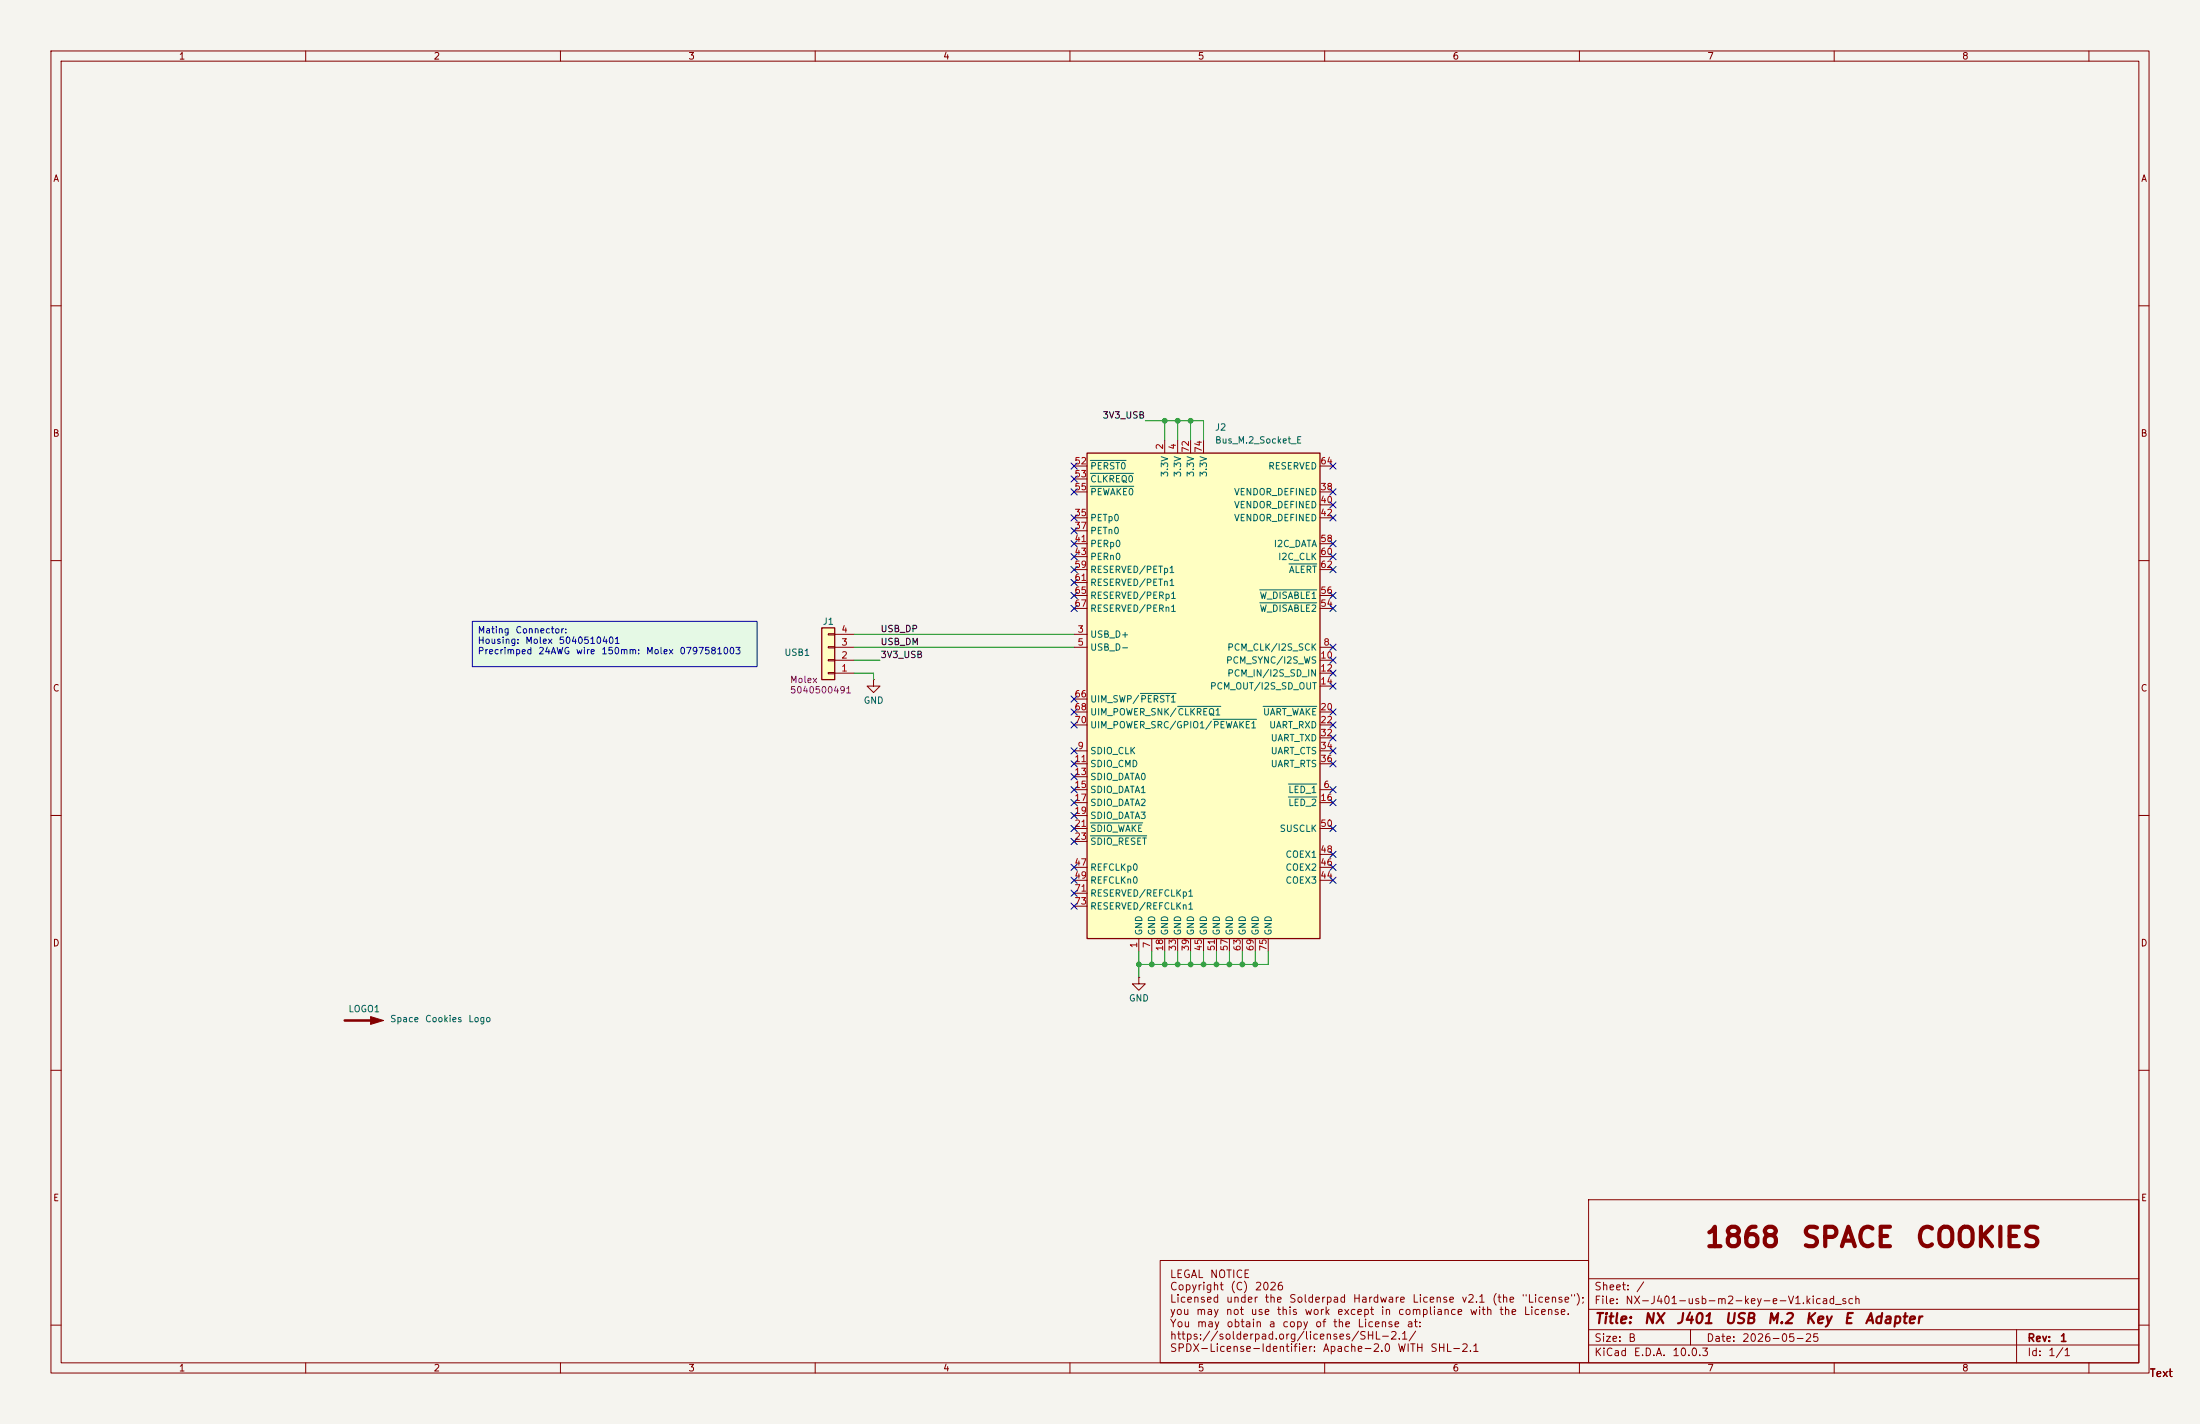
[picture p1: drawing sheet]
<svg xmlns="http://www.w3.org/2000/svg" width="432mm" height="279mm" viewBox="0 0 432 279" stroke-linecap="round" stroke-linejoin="round" font-family="sans-serif">
<path d="M0 0h431.8v279.4h-431.8z" fill="#f5f4ef" stroke="#f5f4ef" stroke-width=".2"/>
<g fill="none" stroke="#840000" stroke-width=".2">
<path d="M10 10h411.8v259.4h-411.8zM12 12h407.8v255.4h-407.8zM60 10v2M110 10v2M160 10v2M210 10v2M260 10v2M310 10v2M360 10v2M410 10v2M10 60h2M419.8 60h2"/>
<path d="M10 110h2M419.8 110h2M10 160h2M419.8 160h2M10 210h2M419.8 210h2M311.8 235.4h108v32h-108zM10 260h2M227.7 247.3h84.1v20.1h-84.1zM311.8 256.9h108M311.8 250.9h108M419.8 260h2"/>
<path d="M60 267.4v2M110 267.4v2M160 267.4v2M210 267.4v2M260 267.4v2M310 267.4v2M311.8 263.9h108M311.8 260.9h108M331.8 260.9v3M360 267.4v2M395.8 260.9v6.5M410 267.4v2"/>
</g>
<path d="M92.7 121.9h55.9v8.9h-55.9z" fill="#e5f9e5"/>
<path d="M213.4 88.9h45.7v95.3h-45.7z" fill="#ffffc2"/>
<path d="M213.4 88.9h45.7v95.3h-45.7z" fill="none" stroke="#840000" stroke-width=".25"/>
<g fill="none" stroke="#840000" stroke-width=".2">
<path d="M210.8 96.5h2.6M210.8 91.4h2.6M210.8 94h2.6M228.6 86.4v2.5M231.1 86.4v2.5M233.7 86.4v2.5M236.2 86.4v2.5M259.1 96.5h2.5M259.1 99.1h2.5M259.1 91.4h2.5M210.8 101.6h2.6M210.8 104.1h2.6"/>
<path d="M210.8 106.7h2.6M210.8 109.2h2.6M210.8 119.4h2.6M210.8 116.8h2.6M210.8 111.8h2.6M210.8 114.3h2.6M259.1 101.6h2.5M259.1 106.7h2.5M259.1 109.2h2.5M259.1 119.4h2.5M259.1 116.8h2.5M259.1 111.8h2.5"/>
<path d="M210.8 124.5h2.6M210.8 127h2.6M210.8 139.7h2.6M210.8 137.2h2.6M259.1 127h2.5M259.1 129.5h2.5M259.1 132.1h2.5M259.1 134.6h2.5M259.1 139.7h2.5M210.8 154.9h2.6M210.8 147.3h2.6M210.8 149.9h2.6"/>
<path d="M210.8 152.4h2.6M210.8 157.5h2.6M210.8 142.2h2.6M259.1 154.9h2.5M259.1 147.3h2.5M259.1 149.9h2.5M259.1 157.5h2.5M259.1 142.2h2.5M259.1 144.8h2.5M210.8 160h2.6M210.8 162.6h2.6M210.8 165.1h2.6"/>
<path d="M210.8 172.7h2.6M210.8 170.2h2.6M210.8 175.3h2.6M210.8 177.8h2.6M259.1 162.6h2.5M259.1 172.7h2.5M259.1 170.2h2.5M259.1 167.6h2.5M223.5 191.8v1.2h1.3l-1.3 1.3-1.3-1.3h1.3M223.5 191.8h.1M223.5 184.2v2.5M226.1 184.2v2.5"/>
<path d="M228.6 184.2v2.5M231.1 184.2v2.5M233.7 184.2v2.5M236.2 184.2v2.5M238.8 184.2v2.5M241.3 184.2v2.5M243.8 184.2v2.5M246.4 184.2v2.5M248.9 184.2v2.5"/>
</g>
<g fill="none" stroke="#006464" stroke-width=".2">
<path d="M214 90.3h7M214 92.9h8.5M214 95.4h8.5M247.2 118.3h11.2M247.2 115.7h11.2M253 110.7h5.4M223.8 136.1h7M231.1 138.6h8.5M247.9 138.6h10.5M238.1 141.1h8.5M252.9 153.8h5.5M252.9 156.4h5.5"/>
<path d="M214 161.5h10.3M214 164h11.1"/>
</g>
<path d="M67.7 200.2h6.3" fill="none" stroke="#840000" stroke-width=".51"/>
<path d="M72.7 199.5l2.6 .7-2.6 .8z" fill="#840000" stroke="#840000" stroke-width=".2"/>
<path d="M161.3 123.2h2.5v10.2h-2.5z" fill="#ffffc2"/>
<path d="M161.3 123.2h2.5v10.2h-2.5z" fill="none" stroke="#840000" stroke-width=".25"/>
<path d="M162.6 132h1.2v.2h-1.2zM162.6 129.4h1.2v.3h-1.2zM162.6 126.9h1.2v.2h-1.2zM162.6 124.3h1.2v.3h-1.2zM163.8 132.1h3.8M163.8 129.5h3.8M163.8 127h3.8M163.8 124.5h3.8M171.4 133.4v1.2h1.3l-1.3 1.3-1.2-1.3h1.2M171.4 133.4h.1" fill="none" stroke="#840000" stroke-width=".2"/>
<g fill="none" stroke="#009600" stroke-width=".2">
<path d="M224.8 82.6h11.4v3.8M228.6 82.6v3.8M231.1 82.6v3.8M233.7 82.6v3.8M167.6 132.1h3.8v1.3M167.6 129.5h5.1M167.6 127h43.2M167.6 124.5h43.2M223.5 186.7v5.1M226.1 186.7v2.5M228.6 186.7v2.5M231.1 186.7v2.5"/>
<path d="M233.7 186.7v2.5M236.2 186.7v2.5M238.8 186.7v2.5M241.3 186.7v2.5M243.8 186.7v2.5M246.4 186.7v2.5M248.9 186.7v2.5h-25.4"/>
</g>
<g fill="none" stroke="#000084" stroke-width=".2">
<path d="M210.2 95.9l1.2 1.2M210.2 90.8l1.2 1.2M210.2 93.4l1.2 1.2M211.4 95.9l-1.2 1.2M211.4 90.8l-1.2 1.2M211.4 93.4l-1.2 1.2M261 98.5l1.2 1.2M261 95.9l1.2 1.2M261 90.8l1.2 1.2M262.2 98.5l-1.2 1.2M262.2 95.9l-1.2 1.2M262.2 90.8l-1.2 1.2"/>
<path d="M210.2 103.5l1.2 1.2M210.2 106.1l1.2 1.2M210.2 116.2l1.2 1.2M210.2 113.7l1.2 1.2M210.2 108.6l1.2 1.2M210.2 111.2l1.2 1.2M210.2 118.8l1.2 1.2M210.2 101l1.2 1.2M211.4 103.5l-1.2 1.2M211.4 106.1l-1.2 1.2M211.4 116.2l-1.2 1.2M211.4 113.7l-1.2 1.2"/>
<path d="M211.4 108.6l-1.2 1.2M211.4 111.2l-1.2 1.2M211.4 118.8l-1.2 1.2M211.4 101l-1.2 1.2M261 116.2l1.2 1.2M261 118.8l1.2 1.2M261 108.6l1.2 1.2M261 111.2l1.2 1.2M261 106.1l1.2 1.2M261 101l1.2 1.2M262.2 108.6l-1.2 1.2M262.2 106.1l-1.2 1.2"/>
<path d="M262.2 111.2l-1.2 1.2M262.2 116.2l-1.2 1.2M262.2 118.8l-1.2 1.2M262.2 101l-1.2 1.2M210.2 139.1l1.2 1.2M210.2 136.6l1.2 1.2M211.4 139.1l-1.2 1.2M211.4 136.6l-1.2 1.2M261 126.4l1.2 1.2M261 128.9l1.2 1.2M261 131.5l1.2 1.2M261 134l1.2 1.2"/>
<path d="M261 139.1l1.2 1.2M262.2 126.4l-1.2 1.2M262.2 128.9l-1.2 1.2M262.2 131.5l-1.2 1.2M262.2 134l-1.2 1.2M262.2 139.1l-1.2 1.2M210.2 159.4l1.2 1.2M210.2 156.9l1.2 1.2M210.2 154.3l1.2 1.2M210.2 141.6l1.2 1.2M210.2 146.7l1.2 1.2M210.2 151.8l1.2 1.2"/>
<path d="M210.2 149.3l1.2 1.2M211.4 159.4l-1.2 1.2M211.4 156.9l-1.2 1.2M211.4 149.3l-1.2 1.2M211.4 141.6l-1.2 1.2M211.4 154.3l-1.2 1.2M211.4 146.7l-1.2 1.2M211.4 151.8l-1.2 1.2M261 144.2l1.2 1.2M261 146.7l1.2 1.2M261 149.3l1.2 1.2M261 141.6l1.2 1.2"/>
<path d="M261 156.9l1.2 1.2M261 154.3l1.2 1.2M262.2 144.2l-1.2 1.2M262.2 146.7l-1.2 1.2M262.2 149.3l-1.2 1.2M262.2 141.6l-1.2 1.2M262.2 156.9l-1.2 1.2M262.2 154.3l-1.2 1.2M210.2 162l1.2 1.2M210.2 174.7l1.2 1.2M210.2 172.1l1.2 1.2M210.2 177.2l1.2 1.2"/>
<path d="M210.2 164.5l1.2 1.2M210.2 169.6l1.2 1.2M211.4 162l-1.2 1.2M211.4 169.6l-1.2 1.2M211.4 174.7l-1.2 1.2M211.4 172.1l-1.2 1.2M211.4 177.2l-1.2 1.2M211.4 164.5l-1.2 1.2M261 169.6l1.2 1.2M261 167l1.2 1.2M261 162l1.2 1.2M261 172.1l1.2 1.2"/>
<path d="M262.2 169.6l-1.2 1.2M262.2 167l-1.2 1.2M262.2 162l-1.2 1.2M262.2 172.1l-1.2 1.2"/>
</g>
<path d="M92.7 121.9h55.9v8.9h-55.9z" fill="none" stroke="#0000c2" stroke-width=".2"/>
<g fill="#009600" stroke="#009600" stroke-width=".2">
<circle cx="238.8" cy="189.2" r=".46"/>
<circle cx="236.2" cy="189.2" r=".46"/>
<circle cx="228.6" cy="189.2" r=".46"/>
<circle cx="231.1" cy="189.2" r=".46"/>
<circle cx="233.7" cy="189.2" r=".46"/>
<circle cx="246.4" cy="189.2" r=".46"/>
<circle cx="243.8" cy="189.2" r=".46"/>
<circle cx="241.3" cy="189.2" r=".46"/>
<circle cx="226.1" cy="189.2" r=".46"/>
<circle cx="223.5" cy="189.2" r=".46"/>
<circle cx="228.6" cy="82.6" r=".46"/>
<circle cx="231.1" cy="82.6" r=".46"/>
<circle cx="233.7" cy="82.6" r=".46"/>
</g>
<g font-size="3.8" fill="#840000">
<text x="334.4" y="245.7">1868</text>
<text x="353.3" y="245.7">SPACE</text>
<text x="375.7" y="245.7">COOKIES</text>
</g>
<g font-size="2" fill="#840000">
<text x="312.8" y="260.2">Title:</text>
<text x="322.5" y="260.2">NX</text>
<text x="328.8" y="260.2">J401</text>
<text x="338.4" y="260.2">USB</text>
<text x="346.7" y="260.2">M.2</text>
<text x="354.1" y="260.2">Key</text>
<text x="361.7" y="260.2">E</text>
<text x="365.8" y="260.2">Adapter</text>
</g>
<g font-size="1.5" fill="#840000">
<text x="229.5" y="251.1">LEGAL</text>
<text x="237.4" y="251.1">NOTICE</text>
<text x="229.5" y="253.5">Copyright</text>
<text x="229.5" y="256">Licensed</text>
<text x="240.5" y="256">under</text>
<text x="241.4" y="253.5">(C)</text>
<text x="246.2" y="253.5">2026</text>
<text x="248.1" y="256">the</text>
<text x="252.9" y="256">Solderpad</text>
<text x="265.4" y="256">Hardware</text>
<text x="277.1" y="256">License</text>
<text x="286.7" y="256">v2.1</text>
<text x="292.7" y="256">(the</text>
<text x="298.5" y="256">&quot;License&quot;);</text>
<text x="312.8" y="256.2">File:</text>
<text x="312.8" y="253.5">Sheet:</text>
<text x="318.9" y="256.2">NX-J401-usb-m2-key-e-V1.kicad_sch</text>
<text x="321" y="253.5">/</text>
<text x="229.5" y="258.4">you</text>
<text x="229.5" y="260.8">You</text>
<text x="229.5" y="263.2">https://solderpad.org/licenses/SHL-2.1/</text>
<text x="234.6" y="258.4">may</text>
<text x="234.8" y="260.8">may</text>
<text x="240.4" y="258.4">not</text>
<text x="240.6" y="260.8">obtain</text>
<text x="245.3" y="258.4">use</text>
<text x="248.9" y="260.8">a</text>
<text x="250.5" y="258.4">this</text>
<text x="251.5" y="260.8">copy</text>
<text x="255.9" y="258.4">work</text>
<text x="258" y="260.8">of</text>
<text x="261.5" y="260.8">the</text>
<text x="262.3" y="258.4">except</text>
<text x="266.3" y="260.8">License</text>
<text x="270.9" y="258.4">in</text>
<text x="274.2" y="258.4">compliance</text>
<text x="276" y="260.8">at:</text>
<text x="288.3" y="258.4">with</text>
<text x="294.1" y="258.4">the</text>
<text x="298.9" y="258.4">License.</text>
<text x="312.8" y="263.6">Size:</text>
<text x="319.5" y="263.6">B</text>
<text x="334.8" y="263.6">Date:</text>
<text x="341.8" y="263.6">2026-05-25</text>
<text x="397.8" y="263.6">Rev:</text>
<text x="404.2" y="263.6">1</text>
<text x="229.5" y="265.6">SPDX-License-Identifier:</text>
<text x="259.5" y="265.6">Apache-2.0</text>
<text x="274.2" y="265.6">WITH</text>
<text x="280.6" y="265.6">SHL-2.1</text>
<text x="312.8" y="266.4">KiCad</text>
<text x="320.5" y="266.4">E.D.A.</text>
<text x="328.1" y="266.4">10.0.3</text>
<text x="397.8" y="266.4">Id:</text>
<text x="401.9" y="266.4">1/1</text>
<text x="421.8" y="270.5">Text</text>
</g>
<g font-size="1.3" fill="#840000">
<text x="35" y="12">1</text>
<text x="85" y="12">2</text>
<text x="135" y="12">3</text>
<text x="185" y="12">4</text>
<text x="235" y="12">5</text>
<text x="285" y="12">6</text>
<text x="335" y="12">7</text>
<text x="385" y="12">8</text>
<text x="10.3" y="36">A</text>
<text x="420.1" y="36">A</text>
<text x="10.3" y="86">B</text>
<text x="420.1" y="86">B</text>
<text x="10.3" y="136">C</text>
<text x="420.1" y="136">C</text>
<text x="10.3" y="186">D</text>
<text x="420.1" y="186">D</text>
<text x="10.3" y="236">E</text>
<text x="420.1" y="236">E</text>
<text x="35" y="269.4">1</text>
<text x="85" y="269.4">2</text>
<text x="135" y="269.4">3</text>
<text x="185" y="269.4">4</text>
<text x="235" y="269.4">5</text>
<text x="285" y="269.4">6</text>
<text x="335" y="269.4">7</text>
<text x="385" y="269.4">8</text>
</g>
<g font-size="1.3" fill="#0f0f0f">
<text x="216.3" y="82.4">3V3_USB</text>
<text x="172.7" y="124.3">USB_DP</text>
<text x="172.7" y="129.4">3V3_USB</text>
<text x="172.7" y="126.9">USB_DM</text>
</g>
<g font-size="1.3" fill="#a90000">
<text x="228.6" y="88.3" transform="rotate(-90 228.6 88.3)">2</text>
<text x="231.1" y="88.3" transform="rotate(-90 231.1 88.3)">4</text>
<text x="233.7" y="88.9" transform="rotate(-90 233.7 88.9)">72</text>
<text x="236.2" y="88.9" transform="rotate(-90 236.2 88.9)">74</text>
<text x="210.8" y="91.4">52</text>
<text x="210.8" y="94">53</text>
<text x="259" y="91.4">64</text>
<text x="210.8" y="101.6">35</text>
<text x="210.8" y="96.5">55</text>
<text x="259" y="96.5">38</text>
<text x="259" y="99">40</text>
<text x="259" y="101.6">42</text>
<text x="210.8" y="104.1">37</text>
<text x="210.8" y="106.7">41</text>
<text x="259" y="106.7">58</text>
<text x="210.8" y="109.2">43</text>
<text x="210.8" y="111.7">59</text>
<text x="259" y="109.2">60</text>
<text x="259" y="111.7">62</text>
<text x="210.8" y="114.3">61</text>
<text x="210.8" y="116.8">65</text>
<text x="210.8" y="119.4">67</text>
<text x="259" y="119.4">54</text>
<text x="259" y="116.8">56</text>
<text x="165" y="124.4">4</text>
<text x="211.4" y="124.4">3</text>
<text x="165" y="129.5">2</text>
<text x="165" y="127">3</text>
<text x="211.4" y="127">5</text>
<text x="259" y="129.5">10</text>
<text x="259.6" y="127">8</text>
<text x="165" y="132.1">1</text>
<text x="210.8" y="137.1">66</text>
<text x="259" y="132.1">12</text>
<text x="259" y="134.6">14</text>
<text x="210.8" y="139.7">68</text>
<text x="210.8" y="142.2">70</text>
<text x="259" y="139.7">20</text>
<text x="259" y="142.2">22</text>
<text x="210.8" y="149.8">11</text>
<text x="211.4" y="147.3">9</text>
<text x="259" y="144.8">32</text>
<text x="259" y="147.3">34</text>
<text x="259" y="149.8">36</text>
<text x="210.8" y="152.4">13</text>
<text x="210.8" y="154.9">15</text>
<text x="259.6" y="154.9">6</text>
<text x="210.8" y="157.5">17</text>
<text x="210.8" y="160">19</text>
<text x="259" y="157.5">16</text>
<text x="210.8" y="162.5">21</text>
<text x="210.8" y="165.1">23</text>
<text x="259" y="167.6">48</text>
<text x="259" y="162.5">50</text>
<text x="210.8" y="170.2">47</text>
<text x="210.8" y="172.7">49</text>
<text x="259" y="172.7">44</text>
<text x="259" y="170.2">46</text>
<text x="210.8" y="175.2">71</text>
<text x="210.8" y="177.8">73</text>
<text x="223.5" y="186.1" transform="rotate(-90 223.5 186.1)">1</text>
<text x="226" y="186.1" transform="rotate(-90 226 186.1)">7</text>
<text x="228.6" y="186.7" transform="rotate(-90 228.6 186.7)">18</text>
<text x="231.1" y="186.7" transform="rotate(-90 231.1 186.7)">33</text>
<text x="233.7" y="186.7" transform="rotate(-90 233.7 186.7)">39</text>
<text x="236.2" y="186.7" transform="rotate(-90 236.2 186.7)">45</text>
<text x="238.7" y="186.7" transform="rotate(-90 238.7 186.7)">51</text>
<text x="241.3" y="186.7" transform="rotate(-90 241.3 186.7)">57</text>
<text x="243.8" y="186.7" transform="rotate(-90 243.8 186.7)">63</text>
<text x="246.4" y="186.7" transform="rotate(-90 246.4 186.7)">69</text>
<text x="248.9" y="186.7" transform="rotate(-90 248.9 186.7)">75</text>
</g>
<g font-size="1.3" fill="#006464">
<text x="238.4" y="84.8">J2</text>
<text x="238.4" y="87.3">Bus_M.2_Socket_E</text>
<text x="213.9" y="92.4">PERST0</text>
<text x="213.9" y="95">CLKREQ0</text>
<text x="229.6" y="93.7" transform="rotate(-90 229.6 93.7)">3.3V</text>
<text x="232.1" y="93.7" transform="rotate(-90 232.1 93.7)">3.3V</text>
<text x="234.7" y="93.7" transform="rotate(-90 234.7 93.7)">3.3V</text>
<text x="237.2" y="93.7" transform="rotate(-90 237.2 93.7)">3.3V</text>
<text x="248.8" y="92.4">RESERVED</text>
<text x="213.9" y="97.5">PEWAKE0</text>
<text x="242.1" y="97.5">VENDOR_DEFINED</text>
<text x="242.1" y="100">VENDOR_DEFINED</text>
<text x="213.9" y="102.6">PETp0</text>
<text x="213.9" y="105.1">PETn0</text>
<text x="213.9" y="107.7">PERp0</text>
<text x="242.1" y="102.6">VENDOR_DEFINED</text>
<text x="249.9" y="107.7">I2C_DATA</text>
<text x="213.9" y="110.2">PERn0</text>
<text x="213.9" y="112.7">RESERVED/PETp1</text>
<text x="250.7" y="110.2">I2C_CLK</text>
<text x="252.9" y="112.7">ALERT</text>
<text x="213.9" y="115.3">RESERVED/PETn1</text>
<text x="213.9" y="117.8">RESERVED/PERp1</text>
<text x="247.1" y="117.8">W_DISABLE1</text>
<text x="161.4" y="122.9">J1</text>
<text x="213.9" y="125.4">USB_D+</text>
<text x="213.9" y="120.4">RESERVED/PERn1</text>
<text x="247.1" y="120.4">W_DISABLE2</text>
<text x="153.9" y="129">USB1</text>
<text x="213.9" y="128">USB_D-</text>
<text x="240.5" y="130.5">PCM_SYNC/I2S_WS</text>
<text x="240.8" y="128">PCM_CLK/I2S_SCK</text>
<text x="237.4" y="135.6">PCM_OUT/I2S_SD_OUT</text>
<text x="240.8" y="133.1">PCM_IN/I2S_SD_IN</text>
<text x="169.4" y="138.4">GND</text>
<text x="213.9" y="138.1">UIM_SWP/PERST1</text>
<text x="213.9" y="140.7">UIM_POWER_SNK/CLKREQ1</text>
<text x="213.9" y="143.2">UIM_POWER_SRC/GPIO1/PEWAKE1</text>
<text x="247.8" y="140.7">UART_WAKE</text>
<text x="249" y="143.2">UART_RXD</text>
<text x="213.9" y="148.3">SDIO_CLK</text>
<text x="249.3" y="145.8">UART_TXD</text>
<text x="249.3" y="148.3">UART_CTS</text>
<text x="213.9" y="150.8">SDIO_CMD</text>
<text x="213.9" y="153.4">SDIO_DATA0</text>
<text x="213.9" y="155.9">SDIO_DATA1</text>
<text x="249.3" y="150.8">UART_RTS</text>
<text x="252.7" y="155.9">LED_1</text>
<text x="213.9" y="158.5">SDIO_DATA2</text>
<text x="213.9" y="161">SDIO_DATA3</text>
<text x="252.7" y="158.5">LED_2</text>
<text x="213.9" y="163.5">SDIO_WAKE</text>
<text x="213.9" y="166.1">SDIO_RESET</text>
<text x="251.1" y="163.5">SUSCLK</text>
<text x="213.9" y="171.2">REFCLKp0</text>
<text x="213.9" y="173.7">REFCLKn0</text>
<text x="252.2" y="173.7">COEX3</text>
<text x="252.2" y="171.2">COEX2</text>
<text x="252.2" y="168.6">COEX1</text>
<text x="213.9" y="176.2">RESERVED/REFCLKp1</text>
<text x="213.9" y="178.8">RESERVED/REFCLKn1</text>
<text x="224.5" y="183.6" transform="rotate(-90 224.5 183.6)">GND</text>
<text x="227" y="183.6" transform="rotate(-90 227 183.6)">GND</text>
<text x="229.6" y="183.6" transform="rotate(-90 229.6 183.6)">GND</text>
<text x="232.1" y="183.6" transform="rotate(-90 232.1 183.6)">GND</text>
<text x="234.7" y="183.6" transform="rotate(-90 234.7 183.6)">GND</text>
<text x="237.2" y="183.6" transform="rotate(-90 237.2 183.6)">GND</text>
<text x="239.7" y="183.6" transform="rotate(-90 239.7 183.6)">GND</text>
<text x="242.3" y="183.6" transform="rotate(-90 242.3 183.6)">GND</text>
<text x="244.8" y="183.6" transform="rotate(-90 244.8 183.6)">GND</text>
<text x="247.4" y="183.6" transform="rotate(-90 247.4 183.6)">GND</text>
<text x="249.9" y="183.6" transform="rotate(-90 249.9 183.6)">GND</text>
<text x="221.5" y="196.8">GND</text>
<text x="68.3" y="198.9">LOGO1</text>
<text x="76.5" y="200.9">Space</text>
<text x="83.3" y="200.9">Cookies</text>
<text x="91.8" y="200.9">Logo</text>
</g>
<g font-size="1.3" fill="#0000c2">
<text x="93.7" y="124.6">Mating</text>
<text x="101.1" y="124.6">Connector:</text>
<text x="93.7" y="126.6">Housing:</text>
<text x="93.7" y="128.7">Precrimped</text>
<text x="103" y="126.6">Molex</text>
<text x="105.5" y="128.7">24AWG</text>
<text x="109.6" y="126.6">5040510401</text>
<text x="112.9" y="128.7">wire</text>
<text x="117.9" y="128.7">150mm:</text>
<text x="126.7" y="128.7">Molex</text>
<text x="133.3" y="128.7">0797581003</text>
</g>
<g font-size="1.3" fill="#840084">
<text x="154.9" y="134.3">Molex</text>
<text x="154.9" y="136.4">5040500491</text>
</g>
</svg>
